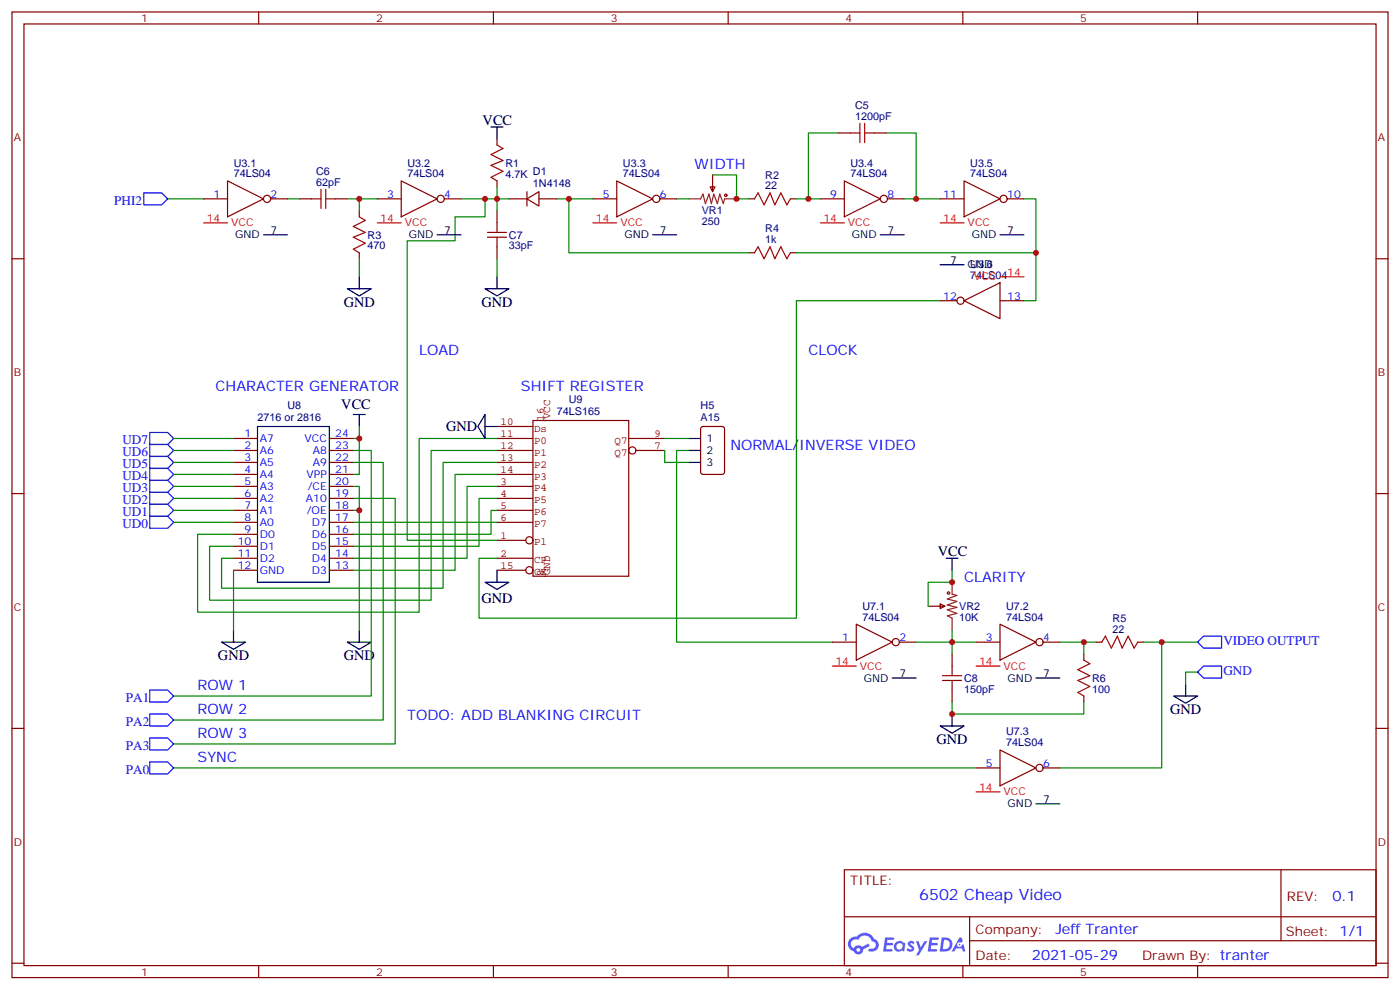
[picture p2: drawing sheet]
<svg xmlns="http://www.w3.org/2000/svg" width="412mm" height="292mm" viewBox="0 0 412 292" stroke-linecap="round" stroke-linejoin="round" font-family="sans-serif">
<g fill="none" stroke="#870000" stroke-width=".35">
<path d="M3.5 3.5h405.4v284.4h-405.4zM7.1 7.1h398.2v277.2h-398.2zM76.2 3.5v3.6M145.3 3.5v3.6M214.5 3.5v3.6M283.6 3.5v3.6M352.8 3.5v3.6M3.5 76.2h3.6M405.3 76.2h3.6M3.5 145.3h3.6M405.3 145.3h3.6M3.5 214.5h3.6"/>
<path d="M405.3 214.5h3.6M248.7 256.1h156.6v28.2h-156.6zM377.3 256.1v20.9M248.7 270h156.5M285.6 277h119.6M285.6 270v14.1M3.5 283.6h3.6M76.2 284.3v3.6M145.3 284.3v3.6M214.5 284.3v3.6M283.6 284.3v3.6M352.8 284.3v3.6"/>
<path d="M405.3 283.6h3.6"/>
</g>
<g fill="#5487ff">
<path d="M267.7 277.3a1.22 1.22 0 0 1 1.7 .3l-.4 .5a.47 .47 0 0 0-.3-.4 .47 .47 0 0 0-.5 .2l.1 .3a1.14 1.14 0 0 1 .8 1.7 1.14 1.14 0 0 1-1.9 0l-.2-.2 .5-.5 .7 .4a.29 .29 0 0 0 .3-.3 .29 .29 0 0 0-.2-.3 1.04 1.04 0 0 1-.6-1.7z"/>
<path d="M260.7 276h2.4l.3 .2-.2 .5-1.8 .1-.1 .8h1.5l.3 .4-.3 .4h-1.6l-.2 1.1h1.7l.2 .3-.2 .3-2.6 .1z"/>
<path d="M273.8 276h2.4l.3 .2-.1 .5-1.8 .1-.2 .8h1.6l.3 .4-.4 .4h-1.6l-.1 1.1h1.7l.2 .3-.2 .3-2.6 .1z"/>
<path d="M282.6 276.1h.7l.3 1.2-.6 .3a.69 .69 0 0 0-1 .3 .69 .69 0 0 0 .4 1 .69 .69 0 0 0 .9-.7l.5-.2 .6 2.2h-.8l-.2-.9h-1.8l-.5 .9h-.8z"/>
<path d="M269.8 277.1h.8l.6 1.8 1.1-1.8h.9l-2.6 4.2h-.8l.9-1.5z"/>
<path d="M277.4 276.1l-.6 4.1h1.3a2.11 2.11 0 0 0 2.5-2.1 2.11 2.11 0 0 0-2.5-2zM278.1 276.8a1.39 1.39 0 0 1 1.7 1.4 1.39 1.39 0 0 1-1.8 1.3h-.3z"/>
<path d="M263.7 277.7a1.54 1.54 0 0 0-.1 2.1 1.54 1.54 0 0 0 2.2 .2l.6 .2 .3-2.3-.2-.2-.4-.1a1.49 1.49 0 0 0-2.4 .1zM264 278.7a.94 .94 0 0 1 1.8 0 .94 .94 0 0 1-1.8 0z"/>
<path d="M250.4 276.4a2.18 2.18 0 0 0 1.1 3.7 1.44 1.44 0 0 0 1.6 1 1.44 1.44 0 0 0 1.2-1.5l2-1-.5-.8-1.9 1a1.47 1.47 0 0 0-2.4 .4 1.39 1.39 0 0 1-.7-1.9 1.39 1.39 0 0 1 2-.5 2.12 2.12 0 0 1 2.2-1.3 2.12 2.12 0 0 1 1.9 1.7 1.14 1.14 0 0 1 1.1 1.4 1.14 1.14 0 0 1-1.7 .8 .43 .43 0 0 0-.5 .3 .43 .43 0 0 0 .4 .5 1.98 1.98 0 0 0 2.5-1.2 1.98 1.98 0 0 0-1.2-2.5 3.1 3.1 0 0 0-5.3-.7l-.9 .1zM252.3 279.7a.55 .55 0 0 1 1.1 0 .55 .55 0 0 1-1.1 0z"/>
<circle cx="282.6" cy="278.1" r=".26"/>
</g>
<g fill="#850000">
<circle cx="160.5" cy="169.7" r=".18"/>
<circle cx="160.5" cy="123.8" r=".18"/>
</g>
<g fill="none" stroke="#850000" stroke-width=".35">
<path d="M146.4 132.6h10.6M146.4 129.1h10.6M146.4 125.6h10.6M146.4 136.2h10.6M146.4 139.7h10.6M157 123.8h28.2v45.9h-28.2zM185.2 129.1h10.6M187.3 132.6h8.5M146.4 159.1h8.5M146.4 143.2h10.6M146.4 146.8h10.6M146.4 150.3h10.6"/>
<path d="M146.4 153.8h10.6M146.4 164.4h10.6M146.4 167.9h8.5"/>
<circle cx="186.3" cy="132.6" r="1.06"/>
<circle cx="155.9" cy="159.1" r="1.06"/>
<circle cx="155.9" cy="167.9" r="1.06"/>
</g>
<g fill="none" stroke="#000" stroke-width=".35">
<path d="M144.6 37.4h3.6M146.4 37.4v3.5M77.6 69.1h7.1M128.8 69.1h7M192.3 69.1h7M259.3 69.1h7M276.9 78h7.1M294.6 69.1h7M102.3 85h7.1l-3.6 2.1zM105.8 81.5v3.5M142.9 85h7l-3.5 2.1zM146.4 81.5v3.5"/>
<path d="M75.8 125.6h21.2v45.8h-21.2zM104.1 122.1h3.5M105.8 122.1v3.5M142.9 122.1v7l-2.1-3.5zM142.9 125.6h3.5M202.8 136.2h3.6M202.8 129.1h3.6M202.8 132.6h3.6M142.9 171.4h7l-3.5 2.2zM146.4 167.9v3.5M278.7 164.4h3.5M280.5 164.4v3.5"/>
<path d="M65.3 189.1h7l-3.5 2.1zM68.8 185.6v3.5M102.3 189.1h7.1l-3.6 2.1zM105.8 185.6v3.5M262.8 199.7h7.1M305.2 199.7h7M276.9 213.8h7.1l-3.5 2.1zM280.5 210.3v3.5M345.7 205h7.1l-3.6 2.1zM349.2 201.4v3.6M305.2 236.7h7"/>
</g>
<g fill="none" stroke="#870000" stroke-width=".35">
<path d="M246.9 39.2h3.6M257.5 39.2h3.6M60 58.6h7M67 53.3l10.6 5.3-10.6 5.3zM79.7 58.6h5M88.2 58.6h3.5M98.8 58.6h3.5M111.1 58.6h7.1M118.2 53.3l10.6 5.3-10.6 5.3zM130.9 58.6h4.9M146.4 40.9v1.8M146.4 53.3v1.7"/>
<path d="M149.9 58.6h5.3M155.2 58.6l3.5-2.2v4.3zM155.2 56.4v4.3M158.7 58.6h5.3M174.6 58.6h7.1M181.7 53.3l10.6 5.3-10.6 5.3zM194.4 58.6h4.9M209.2 55h1.4l-.7 1.4zM209.9 51.5v4.9M220.5 58.6h1.7M232.8 58.6h1.8M241.7 58.6h7"/>
<path d="M248.7 53.3l10.6 5.3-10.6 5.3zM261.4 58.6h4.9M276.9 58.6h7.1M284 53.3l10.6 5.3-10.6 5.3zM296.7 58.6h4.9M105.8 62.1v1.8M105.8 74.4v1.8M146.4 62.1v3.5M146.4 72.7v3.5M220.5 74.4h1.7M232.8 74.4h1.8M276.9 88.5h5"/>
<path d="M284 88.5l10.6-5.2v10.5zM294.6 88.5h7M68.8 129.1h7M68.8 132.6h7M68.8 136.2h7M68.8 139.7h7M97 129.1h7.1M97 132.6h7.1M97 136.2h7.1M97 139.7h7.1M206.6 125.8l.5-.2h5.6l.7 .4v13l-.4 .6-5.9 .1-.7-.5v-12.9zM68.8 143.2h7"/>
<path d="M68.8 146.8h7M68.8 150.3h7M68.8 153.8h7M68.8 157.3h7M97 143.2h7.1M97 146.8h7.1M97 150.3h7.1M97 153.8h7.1M97 157.3h7.1M68.8 160.9h7M68.8 164.4h7M68.8 167.9h7"/>
<path d="M97 160.9h7.1M97 164.4h7.1M97 167.9h7.1M273.4 178.5h4.9M276.9 177.8l1.4 .7-1.4 .7zM245.2 189.1h7M252.2 183.8l10.6 5.3-10.6 5.3zM264.9 189.1h5M280.5 192.6v3.5M287.5 189.1h7.1M294.6 183.8l10.6 5.3-10.6 5.3zM307.3 189.1h4.9"/>
<path d="M319.3 192.6v1.8M322.8 189.1h1.8M335.1 189.1h1.8M280.5 203.2v3.5M319.3 205v1.7M287.5 226.1h7.1M294.6 220.8l10.6 5.3-10.6 5.3zM307.3 226.1h4.9"/>
<circle cx="78.7" cy="58.6" r="1.06"/>
<circle cx="129.8" cy="58.6" r="1.06"/>
<circle cx="193.3" cy="58.6" r="1.06"/>
<circle cx="260.3" cy="58.6" r="1.06"/>
<circle cx="295.6" cy="58.6" r="1.06"/>
<circle cx="282.9" cy="88.5" r="1.06"/>
<circle cx="263.9" cy="189.1" r="1.06"/>
<circle cx="306.2" cy="189.1" r="1.06"/>
<circle cx="306.2" cy="226.1" r="1.06"/>
</g>
<g fill="none" stroke="#00f" stroke-width=".35">
<path d="M42.3 56.8h5.3l1.8 1.8-1.8 1.7h-5.3zM44.1 137.9h5.3l1.8 1.8-1.8 1.8h-5.3zM44.1 134.4h5.3l1.8 1.8-1.8 1.7h-5.3zM44.1 130.9h5.3l1.8 1.7-1.8 1.8h-5.3zM44.1 127.4h5.3l1.8 1.7-1.8 1.8h-5.3zM44.1 152h5.3l1.8 1.8-1.8 1.8h-5.3zM44.1 148.5h5.3l1.8 1.8-1.8 1.7h-5.3zM44.1 145h5.3l1.8 1.8-1.8 1.7h-5.3zM44.1 141.5h5.3l1.8 1.7-1.8 1.8h-5.3zM352.8 189.1l1.7-1.8h5.3v3.6h-5.3zM354.5 196.1h5.3v3.6h-5.3l-1.7-1.8zM44.1 203.2h5.3l1.8 1.8-1.8 1.7h-5.3z"/>
<path d="M44.1 210.3h5.3l1.8 1.7-1.8 1.8h-5.3zM44.1 217.3h5.3l1.8 1.8-1.8 1.7h-5.3zM44.1 224.4h5.3l1.8 1.7-1.8 1.8h-5.3z"/>
</g>
<g fill="none" stroke="#a10000" stroke-width=".35">
<path d="M250.5 39.2h2.8M253.3 36.3v5.7M254.7 39.2h2.8M254.7 36.3v5.7M91.7 58.6h2.8M94.5 55.7v5.7M96 58.6h2.8M96 55.7v5.7M146.4 42.7l1.8 1-3.6 1.8 3.6 1.8-3.6 1.4 3.6 1.7-3.6 1.8 1.8 1.1M222.2 58.6l1.1-1.8 1.8 3.5 1.7-3.5 1.4 3.5 1.8-3.5 1.8 3.5 1-1.7M105.8 63.9l1.8 1-3.5 1.8 3.5 1.7-3.5 1.4 3.5 1.8-3.5 1.8 1.7 1M143.6 69.8h5.6"/>
<path d="M143.6 68.4h5.6M146.4 65.6v2.8M146.4 69.8v2.9M222.2 74.4l1.1-1.7 1.8 3.5 1.7-3.5 1.4 3.5 1.8-3.5 1.8 3.5 1-1.8M277.6 199h5.7M280.5 196.1v2.9M319.3 194.4l1.7 1-3.5 1.8 3.5 1.8-3.5 1.4 3.5 1.7-3.5 1.8 1.8 1.1M324.6 189.1l1-1.8 1.8 3.6 1.7-3.6 1.5 3.6 1.7-3.6 1.8 3.6 1-1.8M277.6 200.4h5.7M280.5 200.4v2.8"/>
<circle cx="213.8" cy="57.5" r=".35"/>
<circle cx="279.4" cy="174.6" r=".35"/>
</g>
<g fill="none" stroke="#008700" stroke-width=".35">
<path d="M246.9 39.2h-8.8v19.4h-3.5M261.1 39.2h8.8v19.4h7M49.4 58.6h10.6M84.7 58.6h3.5M102.3 58.6h8.8M105.8 58.6v3.5M135.8 58.6h14.1M142.9 58.6v5.3h-8.8v7h-14.2v88.2h26.5M146.4 55v7.1M164 58.6h3.6v15.8h52.9M167.6 58.6h7M199.3 58.6h3.5"/>
<path d="M209.9 51.5h7.1v7.1h3.5M238.1 58.6h3.6M266.3 58.6h3.6M301.6 58.6h3.6v29.9h-3.6M105.8 76.2v5.3M146.4 76.2v5.3M234.6 74.4h70.6M276.9 88.5h-42.3v93.5h-93.5v-17.6h5.3M51.2 129.1h17.6M51.2 139.7h17.6M51.2 136.2h17.6M51.2 132.6h17.6"/>
<path d="M104.1 132.6h5.3v72.4h-58.2M104.1 136.2h8.8v75.8h-61.7M105.8 125.6v3.5h-1.7M105.8 129.1v10.6h-1.7M146.4 139.7h-12.3v28.2h-30M146.4 136.2h-15.9v37h-65.2v-8.8h3.5M146.4 132.6h-19.4v44.1h-65.3v-15.8h7.1M146.4 129.1h-22.9v51.2h-65.3v-23h10.6M195.8 132.6v3.6h7M195.8 129.1h7M202.8 132.6h-3.5v56.5h45.9M51.2 153.8h17.6"/>
<path d="M51.2 150.3h17.6M51.2 146.8h17.6M51.2 143.2h17.6M104.1 153.8h42.3M104.1 143.2h1.7v42.4M104.1 146.8h12.3v72.3h-65.2M104.1 150.3h1.7M146.4 150.3h-1.8v7h-40.5M146.4 146.8h-5.3v14.1h-37M146.4 143.2h-8.8v21.2h-33.5M68.8 167.9v17.7M280.5 167.9v3.5h-7.1v7.1"/>
<path d="M269.9 189.1h17.6M280.5 185.6v7M312.2 189.1h10.6M319.3 189.1v3.5M336.9 189.1h15.9M342.2 189.1v37h-30M352.8 197.9h-3.6v3.5M280.5 206.7v3.6h38.8v-3.6M51.2 226.1h236.3"/>
</g>
<path d="M202.8 58.6h3.6l.7-1.5 .7 2.9 1-2.9 .7 2.9 .8-2.9 1 2.9 .7-2.9 1.1 2.9 .3-1.4h3.6M280.5 171.4v3.6l1.4 .3-2.9 1.1 2.9 .7-2.9 1.1 2.9 .7-2.9 .7 2.9 1-2.9 .7 1.5 .7v3.6" fill="none" stroke="#8c2424" stroke-width=".35"/>
<path d="M60 65.6h7M111.1 65.6h7.1M174.6 65.6h7.1M241.7 65.6h7M276.9 65.6h7.1M294.6 81.5h7M245.2 196.1h7M287.5 196.1h7.1M287.5 233.2h7.1" fill="none" stroke="#f00" stroke-width=".35"/>
<g fill="#c00">
<circle cx="105.8" cy="58.6" r=".88"/>
<circle cx="146.4" cy="58.6" r=".88"/>
<circle cx="217" cy="58.6" r=".88"/>
<circle cx="305.2" cy="74.4" r=".88"/>
<circle cx="319.3" cy="189.1" r=".88"/>
<circle cx="280.5" cy="189.1" r=".88"/>
<circle cx="342.2" cy="189.1" r=".88"/>
<circle cx="105.8" cy="129.1" r=".88"/>
<circle cx="105.8" cy="150.3" r=".88"/>
<circle cx="280.5" cy="171.4" r=".88"/>
<circle cx="280.5" cy="210.3" r=".88"/>
<circle cx="269.9" cy="58.6" r=".88"/>
<circle cx="238.1" cy="58.6" r=".88"/>
<circle cx="167.6" cy="58.6" r=".88"/>
<circle cx="142.9" cy="58.6" r=".88"/>
</g>
<text font-size="4.6" fill="#00f" x="270.8" y="265.1">6502 Cheap Video</text>
<g font-size="4.2">
<text x="142.2" y="36.7">VCC</text>
<text x="101.2" y="90.3">GND</text>
<text x="141.8" y="90.3">GND</text>
<text x="100.5" y="120.3">VCC</text>
<text x="131.4" y="127">GND</text>
<text x="276.2" y="163.7">VCC</text>
<text x="141.8" y="177.4">GND</text>
<text x="64.2" y="194.4">GND</text>
<text x="101.2" y="194.4">GND</text>
<text x="344.7" y="210.3">GND</text>
<text x="275.9" y="219.1">GND</text>
</g>
<g font-size="4.2" fill="#00f">
<text x="204.6" y="49.7">WIDTH</text>
<text x="123.5" y="104.4">LOAD</text>
<text x="238.1" y="104.4">CLOCK</text>
<text x="63.5" y="115">CHARACTER GENERATOR</text>
<text x="153.5" y="115">SHIFT REGISTER</text>
<text x="215.2" y="132.6">NORMAL/INVERSE VIDEO</text>
<text x="284" y="171.4">CLARITY</text>
<text x="58.2" y="203.2">ROW 1</text>
<text x="58.2" y="210.3">ROW 2</text>
<text x="119.9" y="212">TODO: ADD BLANKING CIRCUIT</text>
<text x="58.2" y="217.3">ROW 3</text>
<text x="58.2" y="224.4">SYNC</text>
<text x="392.5" y="265.4">0.1</text>
<text x="310.9" y="274.9">Jeff Tranter</text>
<text x="304" y="282.7">2021-05-29</text>
</g>
<g font-size="3.9" fill="#00f">
<text x="33.7" y="60.3">PHI2</text>
<text x="36" y="130.9">UD7</text>
<text x="36" y="137.9">UD5</text>
<text x="36" y="134.4">UD6</text>
<text x="36" y="141.5">UD4</text>
<text x="36" y="148.5">UD2</text>
<text x="36" y="145">UD3</text>
<text x="36" y="155.6">UD0</text>
<text x="36" y="152">UD1</text>
<text x="360.4" y="189.8">VIDEO OUTPUT</text>
<text x="360.4" y="198.7">GND</text>
<text x="37.1" y="206.7">PA1</text>
<text x="37.1" y="213.8">PA2</text>
<text x="37.1" y="220.8">PA3</text>
<text x="37.1" y="227.9">PA0</text>
</g>
<g font-size="3.9" fill="#800">
<text x="250.5" y="260.7">TITLE:</text>
<text x="379.1" y="265.4">REV:</text>
<text x="287.4" y="274.9">Company:</text>
<text x="378.7" y="275.5">Sheet: 1/1</text>
<text x="287.4" y="282.6">Date:</text>
<text x="336.4" y="282.7">Drawn By: tranter</text>
</g>
<g font-size="3.2" fill="#800">
<text x="41.6" y="6.5">1</text>
<text x="110.8" y="6.5">2</text>
<text x="179.9" y="6.5">3</text>
<text x="249.1" y="6.5">4</text>
<text x="318.2" y="6.5">5</text>
<text x="4.1" y="41.6">A</text>
<text x="405.9" y="41.6">A</text>
<text x="4.1" y="110.8">B</text>
<text x="405.9" y="110.8">B</text>
<text x="4.1" y="179.9">C</text>
<text x="405.9" y="179.9">C</text>
<text x="4.1" y="249.1">D</text>
<text x="405.9" y="249.1">D</text>
<text x="41.6" y="287.3">1</text>
<text x="110.8" y="287.3">2</text>
<text x="179.9" y="287.3">3</text>
<text x="249.1" y="287.3">4</text>
<text x="318.2" y="287.3">5</text>
</g>
<g font-size="3.2" fill="#000080">
<text x="251.9" y="35.3">1200pF</text>
<text x="251.9" y="32.1">C5</text>
<text x="68.8" y="52.2">74LS04</text>
<text x="68.8" y="49">U3.1</text>
<text x="93.1" y="51.5">C6</text>
<text x="120" y="52.2">74LS04</text>
<text x="120" y="49">U3.2</text>
<text x="148.9" y="52.3">4.7K</text>
<text x="148.9" y="49.1">R1</text>
<text x="157" y="51.5">D1</text>
<text x="183.5" y="52.2">74LS04</text>
<text x="183.5" y="49">U3.3</text>
<text x="225.4" y="52.6">R2</text>
<text x="250.5" y="52.2">74LS04</text>
<text x="250.5" y="49">U3.4</text>
<text x="285.8" y="52.2">74LS04</text>
<text x="285.8" y="49">U3.5</text>
<text x="93.1" y="54.7">62pF</text>
<text x="157" y="55">1N4148</text>
<text x="225.4" y="55.7">22</text>
<text x="206.7" y="63">VR1</text>
<text x="108.3" y="70.3">R3</text>
<text x="149.9" y="70.3">C7</text>
<text x="206.7" y="66.1">250</text>
<text x="225.4" y="71.6">1k</text>
<text x="225.4" y="68.4">R4</text>
<text x="108.3" y="73.5">470</text>
<text x="149.9" y="73.5">33pF</text>
<text x="285.8" y="82.2">74LS04</text>
<text x="285.8" y="79">U3.6</text>
<text x="167.6" y="118.5">U9</text>
<text x="75.8" y="123.8">2716 or 2816</text>
<text x="84.7" y="120.3">U8</text>
<text x="164" y="122.1">74LS165</text>
<text x="206.4" y="123.8">A15</text>
<text x="206.4" y="120.3">H5</text>
<text x="254.1" y="179.5">U7.1</text>
<text x="282.6" y="179.7">VR2</text>
<text x="296.4" y="179.5">U7.2</text>
<text x="254.1" y="182.7">74LS04</text>
<text x="282.6" y="182.8">10K</text>
<text x="296.4" y="182.7">74LS04</text>
<text x="327.7" y="183.1">R5</text>
<text x="327.7" y="186.3">22</text>
<text x="284" y="204">150pF</text>
<text x="284" y="200.8">C8</text>
<text x="321.7" y="204">100</text>
<text x="321.7" y="200.8">R6</text>
<text x="296.4" y="219.8">74LS04</text>
<text x="296.4" y="216.5">U7.3</text>
</g>
<g font-size="3.2" fill="#00f">
<text x="62.9" y="58.2">1</text>
<text x="79.7" y="58.2">2</text>
<text x="114" y="58.2">3</text>
<text x="130.9" y="58.2">4</text>
<text x="177.5" y="58.2">5</text>
<text x="194.4" y="58.2">6</text>
<text x="244.6" y="58.2">9</text>
<text x="261.4" y="58.2">8</text>
<text x="277.8" y="58.2">11</text>
<text x="296.7" y="58.2">10</text>
<text x="277.8" y="88.2">12</text>
<text x="296.7" y="88.2">13</text>
<text x="72.1" y="128.8">1</text>
<text x="76.6" y="130.2">A7</text>
<text x="89.7" y="130.2">VCC</text>
<text x="98.8" y="128.8">24</text>
<text x="72.1" y="132.3">2</text>
<text x="72.1" y="135.8">3</text>
<text x="76.6" y="133.7">A6</text>
<text x="76.6" y="137.2">A5</text>
<text x="92.1" y="137.2">A9</text>
<text x="92.1" y="133.7">A8</text>
<text x="98.8" y="135.8">22</text>
<text x="98.8" y="132.3">23</text>
<text x="72.1" y="139.3">4</text>
<text x="72.1" y="142.9">5</text>
<text x="76.6" y="140.8">A4</text>
<text x="90.3" y="140.8">VPP</text>
<text x="98.8" y="142.9">20</text>
<text x="98.8" y="139.3">21</text>
<text x="72.1" y="146.4">6</text>
<text x="72.1" y="149.9">7</text>
<text x="76.6" y="144.3">A3</text>
<text x="76.6" y="147.8">A2</text>
<text x="90.1" y="147.8">A10</text>
<text x="90.6" y="144.3">/CE</text>
<text x="98.8" y="149.9">18</text>
<text x="98.8" y="146.4">19</text>
<text x="72.1" y="153.5">8</text>
<text x="76.6" y="151.3">A1</text>
<text x="76.6" y="154.9">A0</text>
<text x="90.4" y="151.3">/OE</text>
<text x="91.8" y="154.9">D7</text>
<text x="98.8" y="153.5">17</text>
<text x="70.1" y="160.5">10</text>
<text x="72.1" y="157">9</text>
<text x="76.6" y="158.4">D0</text>
<text x="76.6" y="161.9">D1</text>
<text x="91.8" y="161.9">D5</text>
<text x="91.8" y="158.4">D6</text>
<text x="98.8" y="160.5">15</text>
<text x="98.8" y="157">16</text>
<text x="70.1" y="164">11</text>
<text x="70.1" y="167.6">12</text>
<text x="76.6" y="165.5">D2</text>
<text x="91.8" y="165.5">D4</text>
<text x="98.8" y="167.6">13</text>
<text x="98.8" y="164">14</text>
<text x="76.6" y="169">GND</text>
<text x="91.8" y="169">D3</text>
<text x="248.1" y="188.7">1</text>
<text x="264.9" y="188.7">2</text>
<text x="290.4" y="188.7">3</text>
<text x="307.3" y="188.7">4</text>
<text x="290.4" y="225.8">5</text>
<text x="307.3" y="225.8">6</text>
</g>
<g font-size="3.2" fill="#f00">
<text x="60.9" y="65.3">14</text>
<text x="112" y="65.3">14</text>
<text x="175.5" y="65.3">14</text>
<text x="242.6" y="65.3">14</text>
<text x="277.8" y="65.3">14</text>
<text x="68.1" y="66.7">VCC</text>
<text x="119.2" y="66.7">VCC</text>
<text x="182.7" y="66.7">VCC</text>
<text x="249.8" y="66.7">VCC</text>
<text x="285" y="66.7">VCC</text>
<text x="286.9" y="82.5">VCC</text>
<text x="296.7" y="81.1">14</text>
<text x="246.1" y="195.8">14</text>
<text x="253.3" y="197.2">VCC</text>
<text x="288.4" y="195.8">14</text>
<text x="295.6" y="197.2">VCC</text>
<text x="288.4" y="232.8">14</text>
<text x="295.6" y="234.2">VCC</text>
</g>
<g font-size="3.2">
<text x="69.3" y="70.2">GND</text>
<text x="79.7" y="68.8">7</text>
<text x="120.4" y="70.2">GND</text>
<text x="130.9" y="68.8">7</text>
<text x="183.9" y="70.2">GND</text>
<text x="194.4" y="68.8">7</text>
<text x="251" y="70.2">GND</text>
<text x="261.4" y="68.8">7</text>
<text x="286.2" y="70.2">GND</text>
<text x="296.7" y="68.8">7</text>
<text x="279.9" y="77.6">7</text>
<text x="285" y="79">GND</text>
<text x="208.1" y="130.2">1</text>
<text x="208.1" y="137.2">3</text>
<text x="208.1" y="133.7">2</text>
<text x="254.5" y="200.7">GND</text>
<text x="264.9" y="199.3">7</text>
<text x="296.8" y="200.7">GND</text>
<text x="307.3" y="199.3">7</text>
<text x="296.8" y="237.8">GND</text>
<text x="307.3" y="236.4">7</text>
</g>
<g font-size="3.2" fill="#840000">
<text x="147.5" y="125.2">10</text>
<text x="160.2" y="123.8" transform="rotate(-90 160.2 123.8)">16</text>
<text x="162" y="123.5" transform="rotate(-90 162 123.5)">VCC</text>
<text x="147.5" y="128.8">11</text>
<text x="157.3" y="127.1">Ds</text>
<text x="157.3" y="130.6">P0</text>
<text x="181" y="130.6">Q7</text>
<text x="192.8" y="128.8">9</text>
<text x="147.5" y="132.3">12</text>
<text x="147.5" y="135.8">13</text>
<text x="157.3" y="134.1">P1</text>
<text x="157.3" y="137.7">P2</text>
<text x="181" y="134.1">Q7</text>
<text x="192.8" y="132.3">7</text>
<text x="147.5" y="142.9">3</text>
<text x="147.5" y="139.3">14</text>
<text x="157.3" y="141.2">P3</text>
<text x="147.5" y="146.4">4</text>
<text x="147.5" y="149.9">5</text>
<text x="157.3" y="144.7">P4</text>
<text x="157.3" y="148.3">P5</text>
<text x="147.5" y="153.5">6</text>
<text x="157.3" y="151.8">P6</text>
<text x="157.3" y="155.3">P7</text>
<text x="147.5" y="158.7">1</text>
<text x="157.3" y="160.6">Pl</text>
<text x="147.5" y="164">2</text>
<text x="147.5" y="167.6">15</text>
<text x="157.3" y="165.9">CP</text>
<text x="157.3" y="169.4">CE</text>
<text x="160.2" y="169.7" transform="rotate(-90 160.2 169.7)">8</text>
<text x="162" y="169.3" transform="rotate(-90 162 169.3)">GND</text>
</g>
</svg>
